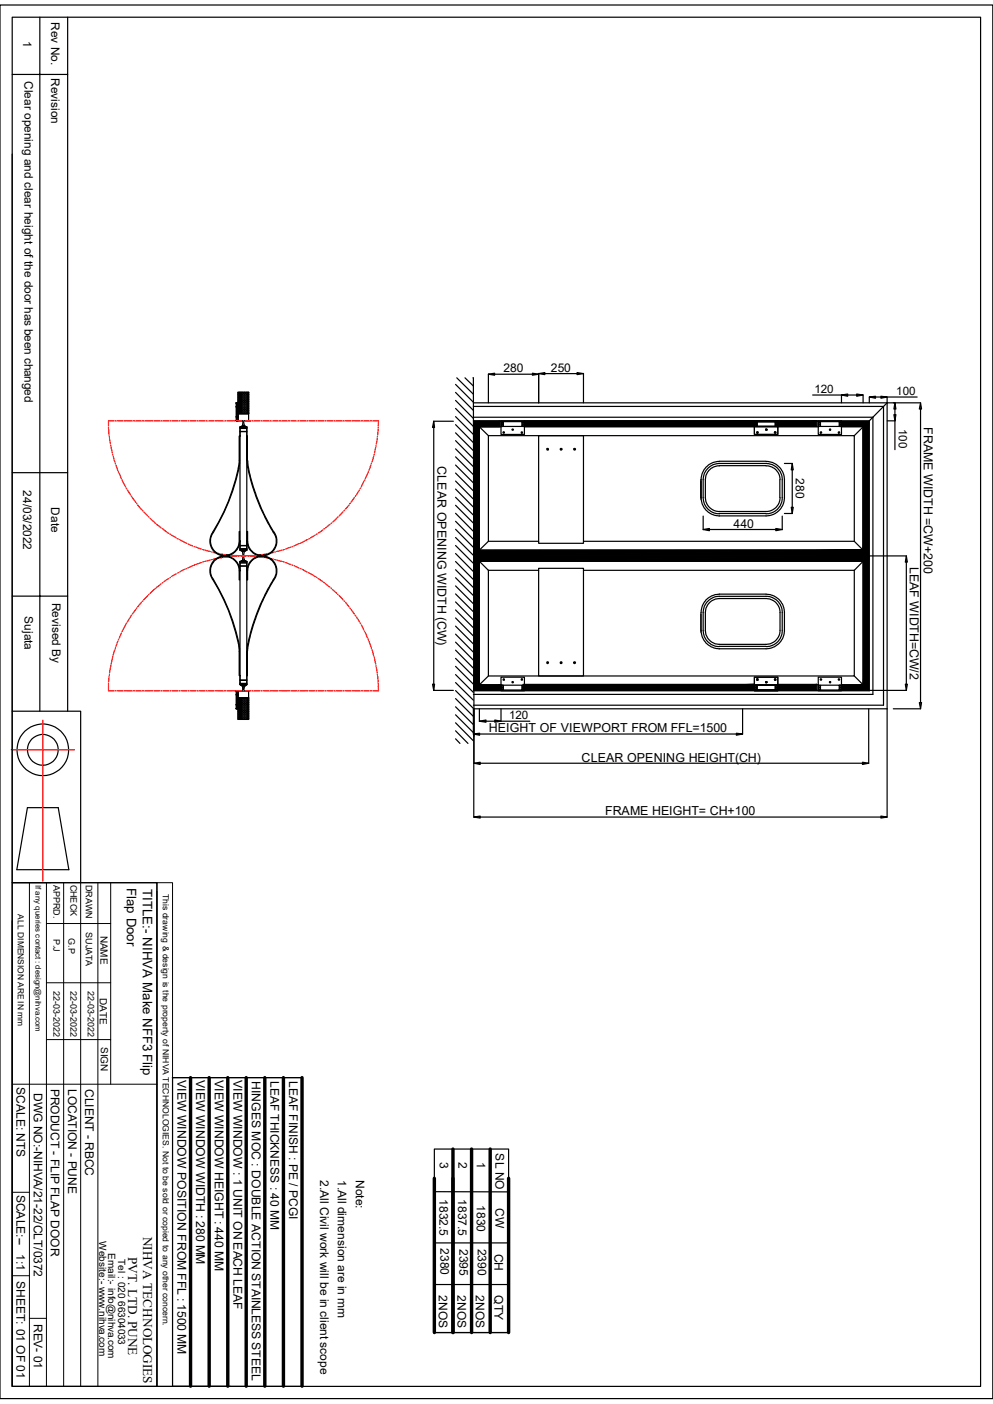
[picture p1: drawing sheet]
<svg xmlns="http://www.w3.org/2000/svg" width="210mm" height="297mm" viewBox="0 0 210 297" stroke-linecap="round" stroke-linejoin="round" font-family="sans-serif">
<g fill="none" stroke="#000" stroke-width=".25">
<path d="M0 1.1h210v294.8h-210zM2.6 3.6h204.8v289.7h-204.8zM2.6 15.7h11.7M8.4 3.6v146.9M14.3 3.6v146.9M2.6 32.6v117.9h14.5v36.2M96.6 79.9l3.5 3.5M98.3 79.9l1.8 1.8M100 79.9l.2 75.8M103.3 79.2l1.3-.2v.4zM103.3 79.1v6.1M104.6 79.2h8"/>
<path d="M112.6 79l1.3 .2-1.3 .2zM113.9 79l1.3-.2v.4zM113.9 79v6.2M115.2 79h6.8M122 78.8l1.4 .2-1.4 .2zM123.4 79v6.2M2.6 100h11.7M50 89h.3M50 89h.1M50 88.2h.2M50 85.3h.2h-.2M50 86.1h.3"/>
<path d="M50 88.2h.1M50 85.3v.7l.2 .1M50 88.1v-2h.3l-.1 2M50 88.3l.1 .6M50 88.9l.2 .1M50 88.1h.2M50.2 85.3h.1M50.2 88.2h.1M50.3 85.3v.8M50.3 88.2v.8M50.3 83h2.3v4.5h-2.3zM50.3 89h2.7"/>
<path d="M50.3 87.5h2.3M50.3 85.3v3.7M50.3 84h.1M50.3 83h.1M50.3 83.5h.1M50.3 84.5h.1M50.3 84.9h.1M50.3 85.4h.1M50.3 85.9h.1M50.3 86.4h.1M50.3 86.9h.1M50.3 87.3h.1"/>
<path d="M50.4 87.5h2.2v1.5h-2.2zM50.4 85.3h-.4v3.7M50.4 86.1h.2M50.4 83v4.5M50.4 83.2h.2M50.4 83.7h.2M50.4 84.2h.2M50.4 84.7h.2M50.4 85.2h.2M50.4 85.6h.2M50.4 86.6h.2M50.4 87.1h.2"/>
<path d="M50.4 99a49.7 49.7 0 0 1-5.8 14.4 3.1 3.1 0 0 0 2.4 4.2 3.1 3.1 0 0 0 3.7-3.1v-2.1l-.1 2.1a3 3 0 0 1-4 2.8 3 3 0 0 1-1.5-4.7 45.1 45.1 0 0 0 5.4-13.5M50.6 97.4l-.2 1.7M50.6 97.4v-5.2l.1 5.2M50.6 83v4.5M50.6 84h.2M50.6 83h.2M50.6 83.5h.2M50.6 84.5h.2M50.6 84.9h.2M50.6 85.4h.2M50.6 85.9h.2M50.6 86.4h.2"/>
<path d="M50.6 86.9h.2M50.6 87.3h.2M50.7 97.4l-.2 1.7M50.8 90.3h1.4M50.8 92.2h.1M50.8 90.6h1.4M50.8 90.5h.1M50.8 91.4h.1M50.8 91.3h1.4M50.8 91.2h.1M50.8 86.1h.3M50.8 83v4.5"/>
<path d="M50.8 83.2h.3M50.8 83.7h.3M50.8 84.2h.3M50.8 84.7h.3M50.8 85.2h.3M50.8 85.6h.3M50.8 86.6h.3M50.8 87.1h.3M51 90.3h1M51.1 90.1l-.1 .2M51.1 83v4.5M51.1 84h.3"/>
<path d="M51.1 83h.3M51.1 83.5h.3M51.1 84.5h.3M51.1 84.9h.3M51.1 85.4h.3M51.1 85.9h.3M51.1 86.4h.3M51.1 86.9h.3M51.1 87.3h.3M51.3 89.9l.1-.7h.1l.2 .8 .2 .2M51.4 89.9l-.3 .3M51.4 86.1h.2"/>
<path d="M51.4 83v4.5M51.4 83.2h.2M51.4 83.7h.2M51.4 84.2h.2M51.4 84.7h.2M51.4 85.2h.2M51.4 85.6h.2M51.4 86.6h.2M51.4 87.1h.2M51.5 90l.1 .2h-.3zM51.6 83v4.5M51.6 84h.2"/>
<path d="M51.6 83h.2M51.6 83.5h.2M51.6 84.5h.2M51.6 84.9h.2M51.6 85.4h.2M51.6 85.9h.2M51.6 86.4h.2M51.6 86.9h.2M51.6 87.3h.2M51.8 86.1h.3M51.8 83v4.5M51.8 83.2h.3"/>
<path d="M51.8 83.7h.3M51.8 84.2h.3M51.8 84.7h.3M51.8 85.2h.3M51.8 85.6h.3M51.8 86.6h.3M51.8 87.1h.3M51.9 90.1l.1 .2M52.1 83v4.5M52.1 84h.2M52.1 83h.2M52.1 83.5h.2"/>
<path d="M52.1 84.5h.2M52.1 84.9h.2M52.1 85.4h.2M52.1 85.9h.2M52.1 86.4h.2M52.1 86.9h.2M52.1 87.3h.2M52.2 90.5h.1M52.2 91.4h.1M52.2 91.2h.1M52.2 97.4v-5.2h.1v5.2M52.2 90.3v26.1"/>
<path d="M52.2 92.2h.1M52.2 90.3h-1.4v26.1h1.4M52.2 97.4a35.2 35.2 0 0 0 3.7 11.7l1.9 3.5a3 3 0 0 1-1.4 4.8 3 3 0 0 1-4-2.9v-2.1h-.2v2.1M52.3 86.1h.2M52.3 83v4.5M52.3 83.2h.2M52.3 83.7h.2M52.3 84.2h.2M52.3 84.7h.2M52.3 85.2h.2M52.3 85.6h.2M52.3 86.6h.2"/>
<path d="M52.3 87.1h.2M52.4 97.4a40.4 40.4 0 0 0 5.6 15.2M52.5 83v4.5M52.5 84h.1M52.5 83h.1M52.5 83.5h.1M52.5 84.5h.1M52.5 84.9h.1M52.5 85.4h.1M52.5 85.9h.1M52.5 86.4h.1M52.5 86.9h.1"/>
<path d="M52.5 87.3h.1M91.7 89.1h4.2M91.7 89.1l.2 1.3h-.4zM91.7 90.4v54.3M96.4 81.3l3.7 3.8M96.4 83l3.7 3.8M96.4 84.7l3.7 3.8M96.4 86.4l3.7 3.8M96.4 88.1l3.7 3.8M96.4 89.8l3.7 3.8M96.4 91.6l3.7 3.7M96.4 93.2l3.7 3.8"/>
<path d="M96.4 95l3.7 3.7M96.4 96.6l3.7 3.8M96.4 98.4l3.7 3.8M100.1 86h86.8v63.2h-86.8M100.1 85.2h94.6M100.1 90.3h1.3l1.9 1.9M100.1 88.3h84.5v58.6h-84.5M100.1 89h83.8M100.2 90.2l.9 .1-.9 27.2zM100.2 89.1h.9l-.9 1.1zM101.1 90.3h.3l-.3 27.2zM101.1 89.1h.3l-.3 1.2z"/>
<path d="M101.1 90.3v27.2h-.9zM101.1 89.1v1.2l-.9-.1zM101.3 90.3v27.2M101.4 90.3l4.3-1.2v1.2zM101.4 89.1h4.3l-4.3 1.2zM101.4 90.3v27.2h-.3zM101.4 89.1v1.2h-.3zM106 89h4.9v2.9h-4.9zM106 89.2h.4v1h-.4zM106 90.2h.4M106.2 90.1l.1 .1zM106.2 89.2l.1 .1z"/>
<path d="M106.5 89.2h3.9v1h-3.9zM110.4 89.2h.4v1h-.4zM110.6 89.3l.1-.1v.2zM110.6 90.1l.1 .1zM110.9 90.2l48.7-1.2v1.2zM110.9 89h48.7l-48.7 1.2zM110.9 89.1h62.2v1.2h-62.2zM113.9 92.2h9.5v22.7h-9.5zM152.1 98h9.9a3.4 3.4 0 0 1 3.4 3.5v3.7a3.4 3.4 0 0 1-3.4 3.5M152.1 97.6h9.9M152.1 98.5h9.9M152.1 98a3.5 3.5 0 0 0-3.4 3.5v3.7a3.5 3.5 0 0 0 3.4 3.5"/>
<path d="M152.1 97.6a3.8 3.8 0 0 0-3.8 3.9M152.1 98.6a2.96 2.96 0 0 0-2.9 2.9v3.7a2.96 2.96 0 0 0 2.9 3M159.6 89h4.9v2.9h-4.9zM159.6 89.1v1.2M159.6 89.2h.5v1h-.5zM159.8 89.7l.1 .1zM159.8 89.2l.1 .1v.1zM159.8 90.1l.1 .1zM160.1 89.2h3.9v1h-3.9zM162 97.6a3.9 3.9 0 0 1 3.9 3.9v3.7a3.9 3.9 0 0 1-3.9 3.9h-9.9M162 98.6a2.89 2.89 0 0 1 3 2.9M164 89.2h.4v1h-.4z"/>
<path d="M164 90.2h.4M164.2 90.1l.1 .1zM164.2 89.3l.1-.1v.2zM164.2 89.7h.1v.1zM164.5 90.2l8.3-1.2v1.2zM164.5 89h8.3l-8.3 1.2zM164.5 89.1v1.2M165.9 98h1.7M167.6 98l.2 1.4h-.5zM167.6 99.4v7.9M171.9 83.6l6.1-.1v1.7M173.1 89h4.9v2.9h-4.9z"/>
<path d="M173.1 89.2h.4v1h-.4zM173.3 90.1l.1 .1zM173.3 89.7h.1v.1zM173.5 89.2h4v1h-4zM177.5 89.2h.4v1h-.4zM177.5 90.2h.4M177.6 89.3l.2-.1-.1 .2zM177.6 90.2l.2-.1zM177.6 89.7h.2l-.1 .1zM178 90.2l4.5-1v1zM178 89.2h4.5l-4.5 1zM178 83.6l1.3-.2v.4z"/>
<path d="M179.3 83.6h1.9M180.7 92.2l1.8-1.9v26.1M181.2 83.4l1.3 .2-1.3 .2zM182.5 89.2h1.2l-1.2 28.3zM182.5 83.5v1.7M183.7 89.2v28.3h-1.2zM183.9 84l1.3-.2v.4zM183.9 89v57.1h-83.8M183.9 84v1.2M185.2 84h1.1M186.3 83.8l1.3 .2-1.3 .2zM187.6 85.2l-3.7 3.8"/>
<path d="M187.7 89h1.6v6.1M189.1 87.7h.4l-.2 1.3zM189.3 85.2l.2 1.3h-.4zM189.3 86.5v1.2M194 84h-6.4v88.9M194.7 85.2l.2 1.3h-.5zM194.7 86.5v62.1M45.3 118.5a3.2 3.2 0 0 1 3.4-.6 3.2 3.2 0 0 1 2 2.8v2l-.1-2a3 3 0 0 0-4-2.8 3 3 0 0 0-1.5 4.7 39.2 39.2 0 0 1 5.6 14.6v5.7l-.1-5.3a38.7 38.7 0 0 0-5.8-15.4 3.1 3.1 0 0 1 .5-3.7zM50.8 118.7h1.4M50.8 114.5h.1M50.8 115.4h1.4M50.8 119.1h.1"/>
<path d="M50.8 119h1.4M50.8 116h1.4M50.8 119.7h.1M50.8 119.1h1.4M50.8 115.4h.1M50.8 116.3h.1M50.8 116.1h1.4M50.8 116.2h.1M50.8 115.5h.1M50.8 119.8h.1M50.8 119.8h1.4M50.8 119.7h1.4"/>
<path d="M51.1 118.6l-.1 .1h1M51.1 116.5l.3 .3M51.3 116.5h.3l-.1 .2zM51.3 116.8l.2 .8M51.4 118.4l-.3 .3M51.5 118.5l.1 .2h-.3zM51.5 117.6l-.2 .8M51.5 117.6l.2 .9 .2 .2M51.9 116.5l-.3 .3-.1 .8M51.9 118.6l.1 .1M52 116.5l-1-.1 .1 .2M52 116.5l-.1 .1"/>
<path d="M52.2 119.1h.1M52.2 119.7h.1M52.2 115.4h.1M52.2 116.3h.1M52.2 116.2h.1M52.2 115.5h.1M52.2 119.8h.1M52.2 114.5h.1M52.2 118.8v26M52.2 118.8h-1.4v26h1.4M58 112.6a3.2 3.2 0 0 1-1.6 4.8 3.2 3.2 0 0 1-4.2-2.9h.1M96.4 113.7l3.7 3.8"/>
<path d="M96.4 100.1l3.7 3.7M96.4 101.8l3.7 3.8M96.4 103.5l3.7 3.8M96.4 105.2l3.7 3.8M96.4 106.9l3.7 3.8M96.4 108.6l3.7 3.8M96.4 110.3l3.7 3.8M96.4 112l3.7 3.8M96.4 115.4l3.7 3.8M96.4 117.1l3.7 3.8M96.4 118.8l3.7 3.8M100.2 117.6h1.2l-1.2 28.4z"/>
<path d="M100.2 117.6h91.5M101.4 118.7l81.1-1.1v1.1zM101.4 117.6h81.1l-81.1 1.1zM101.4 117.6v28.4h-1.2zM101.4 117.5l81.1-1.2v1.2zM101.4 116.4l81.1-.1-81.1 1.2zM101.4 116.4v-26.1h4.6v-1.2h-5.8v56.9h5.8v-1.1h-4.6v-26.2M101.4 118.7h81.1M101.4 118.7l1.9 1.9M101.4 116.4h81.1M103.3 114.5v-22.3h77.4v22.3M103.3 114.5h10.6"/>
<path d="M103.3 114.5l-1.9 1.9M123.4 114.5h57.3M148.3 101.5v4.1M148.3 105.2a3.8 3.8 0 0 0 3.8 3.9M148.7 112l1.3-.2v.5zM148.7 109.2v2.9M150 112h14.1M152.1 108.6h9.9M164.1 111.8l1.3 .2-1.3 .3zM164.9 101.5v3.7M165 105.2a2.89 2.89 0 0 1-3 3h-9.9M165.4 109.2v2.9"/>
<path d="M165.9 108.6h1.7M167.3 107.3h.5l-.2 1.3zM180.7 114.5l1.8 1.9M182.5 117.6h1.2l-1.2 28.4zM182.5 116.4v-26.1h-4.5v-1.2h5.7v56.9h-5.7v-1.1h4.5v-26.2M182.5 118.7l-1.8 1.9M183.7 117.6v28.4h-1.2zM191.7 117.6l.2 1.3h-.4zM191.7 118.9v25.8M2.6 126.1h11.7M50.8 120.7h.1M52.5 136.1a45.5 45.5 0 0 1 5.8-14.5 3 3 0 0 0-2.5-3.8 3 3 0 0 0-3.4 2.9v2h-.2v-2a3.2 3.2 0 0 1 4.2-2.9 3.2 3.2 0 0 1 1.6 4.8 42.4 42.4 0 0 0-5.7 15.2v5.1h-.1v-5.1"/>
<path d="M52.5 136.1l-.3 1.7M96.4 120.5l3.7 3.8M96.4 122.2l3.7 3.8M96.4 124l3.7 3.7M96.4 125.6l3.7 3.8M96.4 127.3l3.7 3.8M96.4 129l3.7 3.8M96.4 130.7l3.7 3.8M96.4 132.5l3.7 3.7M96.4 134.2l3.7 3.8M96.4 135.8l3.7 3.9M96.4 137.5l3.7 3.9"/>
<path d="M96.4 139.3l3.7 3.7M103.3 120.6v22.4h77.4v-22.4M103.3 120.6h10.6M113.9 120.2h9.5v22.8h-9.5zM123.4 120.6h57.3M148.3 129.6v4.1M148.3 133.4a3.8 3.8 0 0 0 3.8 3.8M152.1 126.2h9.9a3.4 3.4 0 0 1 3.4 3.4v3.7a3.3 3.3 0 0 1-3.4 3.5M152.1 125.7h9.9a3.9 3.9 0 0 1 3.9 3.9v3.7a3.9 3.9 0 0 1-3.9 3.9h-9.9M152.1 126.6h9.9a2.96 2.96 0 0 1 3 3v3.7a2.96 2.96 0 0 1-3 3h-9.9M152.1 136.7h9.9M152.1 126.2a3.5 3.5 0 0 0-3.4 3.4v3.8a3.4 3.4 0 0 0 3.4 3.4"/>
<path d="M152.1 125.7a3.8 3.8 0 0 0-3.8 3.9M152.1 126.6a3 3 0 0 0-2.9 3v3.8a3 3 0 0 0 2.9 2.9M2.6 150.5v36.2M50 146.1h.1M50 146.2v3.7h.4M50 149.9h.1M50 149.9h.2M50 149.1h.3M50 146.2h.3M50 147h.3M50 146.9h.1M50.2 149.9h.1"/>
<path d="M50.2 149.1l-.2 .1v.6h.2M50.2 146.3h-.2v.6l.2 .1M50.2 149l-.2 .1v-2h.3v2.8M50.3 146.2v.8M50.3 147.7h2.3v4.5h-2.3zM50.3 146.1l-.3 .1M50.3 146.1h2.7M50.3 146.1v3.8M50.3 147.7h2.3M50.3 148.1h.1M50.3 148.6h.1M50.3 149.1h.1"/>
<path d="M50.3 149.6h.1M50.3 150h.1M50.3 150.5h.1M50.3 151h.1M50.3 151.5h.1M50.3 151.9h.1M50.4 146.2h2.2v1.4h-2.2zM50.4 149.8h.2M50.4 147.7v4.5h.2v-4.5M50.4 147.9h.2M50.4 148.3h.2M50.4 148.8h.2"/>
<path d="M50.4 149.3h.2M50.4 150.3h.2M50.4 150.7h.2M50.4 151.2h.2M50.4 151.7h.2M50.6 148.1h.2M50.6 148.6h.2M50.6 149.1h.2M50.6 149.6h.2M50.6 150h.2M50.6 150.5h.2M50.6 151h.2"/>
<path d="M50.6 151.5h.2M50.6 151.9h.2M50.8 144.9h1.4M50.8 142.9h.1M50.8 143h.1M50.8 144.8h.1M50.8 143.8h1.4M50.8 143.8h.1M50.8 144.7h.1M50.8 143.9h1.4M50.8 144.5h.1M50.8 144.6h1.4"/>
<path d="M50.8 149.8h.3M50.8 147.7v4.5h.3v-4.5M50.8 147.9h.3M50.8 148.3h.3M50.8 148.8h.3M50.8 149.3h.3M50.8 150.3h.3M50.8 150.7h.3M50.8 151.2h.3M50.8 151.7h.3M51.1 148.1h.3M51.1 148.6h.3"/>
<path d="M51.1 149.1h.3M51.1 149.6h.3M51.1 150h.3M51.1 150.5h.3M51.1 151h.3M51.1 151.5h.3M51.1 151.9h.3M51.3 145h.3zM51.4 149.8h.2M51.4 147.7v4.5h.2v-4.5M51.4 147.9h.2M51.4 148.3h.2"/>
<path d="M51.4 148.8h.2M51.4 149.3h.2M51.4 150.3h.2M51.4 150.7h.2M51.4 151.2h.2M51.4 151.7h.2M51.6 148.1h.2M51.6 148.6h.2M51.6 149.1h.2M51.6 149.6h.2M51.6 150h.2M51.6 150.5h.2"/>
<path d="M51.6 151h.2M51.6 151.5h.2M51.6 151.9h.2M51.6 145.2l-.1 .8h-.1v-.7M51.8 149.8h.3M51.8 147.7v4.5h.3v-4.5M51.8 147.9h.3M51.8 148.3h.3M51.8 148.8h.3M51.8 149.3h.3M51.8 150.3h.3M51.8 150.7h.3"/>
<path d="M51.8 151.2h.3M51.8 151.7h.3M52 144.9h-1l.3 .3M52 144.9l-.4 .4M52.1 148.1h.2M52.1 148.6h.2M52.1 149.1h.2M52.1 149.6h.2M52.1 150h.2M52.1 150.5h.2M52.1 151h.2M52.1 151.5h.2"/>
<path d="M52.1 151.9h.2M52.2 144.8h.1M52.2 143.8h.1M52.2 144.7h.1M52.2 144.5h.1M52.2 142.9h.1M52.2 143h.1M52.3 149.8h.2M52.3 147.7v4.5h.2v-4.5M52.3 147.9h.2M52.3 148.3h.2M52.3 148.8h.2"/>
<path d="M52.3 149.3h.2M52.3 150.3h.2M52.3 150.7h.2M52.3 151.2h.2M52.3 151.7h.2M52.5 148.1h.1M52.5 148.6h.1M52.5 149.1h.1M52.5 149.6h.1M52.5 150h.1M52.5 150.5h.1M52.5 151h.1"/>
<path d="M52.5 151.5h.1M52.5 151.9h.1M91.5 144.7h.4l-.2 1.3zM91.7 146h4.2M96.4 141l3.7 3.7M96.4 142.7l3.7 3.8M96.4 144.4l3.7 3.7M96.4 146.1l3.7 3.8M96.4 147.8l3.7 3.8M96.4 149.5l3.7 3.8M96.4 151.2l3.7 3.8M96.4 152.9l3.7 3.8"/>
<path d="M96.4 154.6l2.6 2.7M96.4 156.3l.9 1M100.1 155.3l1.3-.2v.4zM100.2 149.9v23M100.2 149.9v11.6M101.4 146l4.6-1.1v1.1zM101.4 144.9h4.6l-4.6 1.1zM101.4 152.6l1.4-.3v.5zM101.4 149.9v2.7M101.4 155.3h54.3M102.8 152.6h1.8M103.3 143l-1.9 1.9"/>
<path d="M104.6 152.3l1.4 .3-1.4 .2zM106 143.3h4.9v2.8h-4.9zM106 149.9v2.7h6.1M106 144.9h.4v1.1h-.4zM106 144.9h.4M106.2 145l.1 .1zM106.2 145.9h.1zM106.5 144.9h3.9v1.1h-3.9zM110.4 144.9h.4v1.1h-.4zM110.6 145h.1v.1zM110.6 145.5h.1zM110.6 145.8l.1 .2z"/>
<path d="M110.6 146l49-1.2v1.2zM110.6 144.8h49l-49 1.2zM110.9 144.9h62.2v1.1h-62.2zM155.7 155.1l1.4 .2-1.4 .2zM157.1 149.9v5.4M159.6 143.3h4.9v2.8h-4.9zM159.6 144.9v1.1M159.6 144.9h.5v1.1h-.5zM159.8 145.4l.1 .1zM159.8 145h.1v.1zM159.9 145.8v.2zM160.1 144.9h3.9v1.1h-3.9z"/>
<path d="M164 144.9h.4v1.1h-.4zM164 144.9h.4M164.2 145h.1v.1zM164.3 145.8v.2zM164.5 146l8.3-1.2v1.2zM164.5 144.8h8.3l-8.3 1.2zM164.5 144.9v1.1M173.1 143.3h4.9v2.8h-4.9zM173.1 144.9h.4v1.1h-.4zM173.3 145l.1 .1zM173.3 145.5h.1zM173.3 145.8l.1 .2z"/>
<path d="M173.5 144.9h4v1.1h-4zM177.5 144.9h.4v1.1h-.4zM177.5 144.9h.4M177.6 145h.2l-.1 .1zM177.7 145.8l.1 .2zM178 146l4.5-1.1v1.1zM178 144.9h4.5l-4.5 1.1zM180.7 143l1.8 1.9M183.7 149.9v11.6M183.8 146h7.9M187.6 149.9h-87.5v5.4M188.9 149.9h5.8"/>
<path d="M191.5 144.7h.4l-.2 1.3zM194.4 148.6h.5l-.2 1.3zM5.8 170.9h6.5l2.3 13.1h-11zM100.2 172.8l1.4-.2v.5zM100.2 161.5l1.4-.3v.5zM101.6 161.5h80.8M101.6 172.8h84.7M182.4 161.2l1.3 .3-1.3 .2zM186.3 172.6l1.3 .2-1.3 .3zM2.6 186.7h30.6v106.6h-30.6zM2.6 194.8v98.5M36.4 228h27.5"/>
<path d="M36.5 228h27.4v65.3h-27.4zM91.9 252.1h15.7v29.8h-15.7zM91.9 249.3v-6.2h15.7v6.2M91.9 262.9h15.7M91.9 271.7h15.7M36.5 293.3h12.2M91.9 281.9h15.7"/>
<circle cx="106.3" cy="89.7" r=".08"/>
<circle cx="106.6" cy="91.5" r=".16"/>
<circle cx="108.4" cy="90.9" r=".13"/>
<circle cx="110.3" cy="91.5" r=".15"/>
<circle cx="110.6" cy="89.7" r=".07"/>
<circle cx="115.8" cy="95" r=".19"/>
<circle cx="118.7" cy="95" r=".18"/>
<circle cx="121.5" cy="95" r=".18"/>
<circle cx="160.2" cy="91.5" r=".15"/>
<circle cx="162.1" cy="90.9" r=".15"/>
<circle cx="164" cy="91.5" r=".16"/>
<circle cx="173.3" cy="89.3" r=".07"/>
<circle cx="173.6" cy="91.5" r=".14"/>
<circle cx="175.5" cy="90.9" r=".14"/>
<circle cx="177.4" cy="91.5" r=".14"/>
<circle cx="9.1" cy="158.6" r="5.5"/>
<circle cx="9.1" cy="158.6" r="3.3"/>
<circle cx="106.3" cy="145.5" r=".08"/>
<circle cx="106.5" cy="143.8" r=".14"/>
<circle cx="108.4" cy="144.3" r=".14"/>
<circle cx="110.4" cy="143.7" r=".14"/>
<circle cx="115.8" cy="140.2" r=".19"/>
<circle cx="118.7" cy="140.2" r=".18"/>
<circle cx="121.5" cy="140.2" r=".18"/>
<circle cx="160.2" cy="143.7" r=".15"/>
<circle cx="162.1" cy="144.3" r=".15"/>
<circle cx="163.9" cy="143.8" r=".14"/>
<circle cx="164.3" cy="145.5" r=".07"/>
<circle cx="173.6" cy="143.8" r=".13"/>
<circle cx="175.5" cy="144.3" r=".14"/>
<circle cx="177.4" cy="143.8" r=".13"/>
<circle cx="177.7" cy="145.5" r=".07"/>
</g>
<g fill="#000">
<path d="M103.3 79.2l1.3-.2v.4zM112.6 79l1.3 .2-1.3 .2zM113.9 79l1.3-.2v.4zM122 78.8l1.4 .2-1.4 .2zM91.7 89.1v1.3h-.2zM91.7 89.1l.2 1.3h-.2zM100.2 90.2l.9 .1-.9 27.2zM101.1 90.3v27.2h-.9zM100.2 89.1h.9l-.9 1.1zM101.1 89.1v1.2l-.9-.1zM101.1 89.1h.3l-.3 1.2zM101.4 89.1v1.2h-.3z"/>
<path d="M101.4 89.1h4.3l-4.3 1.2zM101.4 90.3l4.3-1.2v1.2zM110.9 89h48.7l-48.7 1.2zM110.9 90.2l48.7-1.2v1.2zM167.6 98v1.4h-.3zM167.6 98l.2 1.4h-.2zM164.5 89h8.3l-8.3 1.2zM164.5 90.2l8.3-1.2v1.2zM178 83.6l1.3-.2v.4zM178 89.2h4.5l-4.5 1zM178 90.2l4.5-1v1zM181.2 83.4l1.3 .2-1.3 .2z"/>
<path d="M182.5 89.2h1.2l-1.2 28.3zM183.7 89.2v28.3h-1.2zM183.9 84l1.3-.2v.4zM186.3 83.8l1.3 .2-1.3 .2zM189.3 85.2v1.3h-.2zM189.1 87.7h.2v1.3zM189.3 85.2l.2 1.3h-.2zM189.3 87.7h.2l-.2 1.3zM194.7 85.2v1.3h-.3zM194.7 85.2l.2 1.3h-.2zM100.2 117.6h1.2l-1.2 28.4zM101.4 117.6v28.4h-1.2z"/>
<path d="M148.7 112l1.3-.2v.5zM164.1 111.8l1.3 .2-1.3 .3zM167.3 107.3h.3v1.3zM167.6 107.3h.2l-.2 1.3zM101.4 117.6h81.1l-81.1 1.1zM101.4 118.7l81.1-1.1v1.1zM101.4 116.4l81.1-.1-81.1 1.2zM101.4 117.5l81.1-1.2v1.2zM182.5 117.6h1.2l-1.2 28.4zM183.7 117.6v28.4h-1.2zM191.7 117.6v1.3h-.2zM191.7 117.6l.2 1.3h-.2z"/>
<path d="M91.5 144.7h.2v1.3zM91.7 144.7h.2l-.2 1.3zM100.1 155.3l1.3-.2v.4zM101.4 152.6l1.4-.3v.5zM101.4 144.9h4.6l-4.6 1.1zM101.4 146l4.6-1.1v1.1zM104.6 152.3l1.4 .3-1.4 .2zM155.7 155.1l1.4 .2-1.4 .2zM110.6 144.8h49l-49 1.2zM110.6 146l49-1.2v1.2zM164.5 144.8h8.3l-8.3 1.2zM164.5 146l8.3-1.2v1.2z"/>
<path d="M178 144.9h4.5l-4.5 1.1zM178 146l4.5-1.1v1.1zM191.5 144.7h.2v1.3zM191.7 144.7h.2l-.2 1.3zM194.4 148.6h.3v1.3zM194.7 148.6h.2l-.2 1.3zM100.2 161.5l1.4-.3v.5zM100.2 172.8l1.4-.2v.5zM182.4 161.2l1.3 .3-1.3 .2zM186.3 172.6l1.3 .2-1.3 .3z"/>
</g>
<g fill="none" stroke="#f00" stroke-width=".25">
<path d="M22.9 90.4v.2M23 90.8l.1 1.3M23.1 92.3l.1 .2M23.2 92.8l.2 1.1M23.4 94.2l.1 .2M23.5 94.7l.2 1.1M23.8 96.1l.1 .2M24 96.6l.3 1.1M24.1 89h-1.2v1.1M24.4 98v.2M24.4 89h.2M24.5 98.4l.4 1.1"/>
<path d="M24.8 89h1.2M25 99.7l.1 .3M26.3 89h.2M26.8 89h1.2M28.2 89h.2M28.7 89h1.2M30.1 89h.3M30.6 89h1.2M32 89h.3M32.6 89h1.1M34 89h.2M34.5 89h1.2"/>
<path d="M35.9 89h.3M36.4 89h1.2M37.8 89h.3M38.4 89h1.1M39.8 89h.2M40.3 89h1.1M41.7 89h.3M42.2 89h1.2M43.6 89h.3M44.1 89h1.2M45.6 89h.2M46 89h1.2"/>
<path d="M47.5 89h.2M48 89h1.2M49.4 89h.3M49.9 89h1.2M51.4 89h.2M51.9 89h1.1M53.3 89h.3M53.8 89h1.2M55.2 89h.3M55.7 89h1.2M57.1 89h.3M57.7 89h1.1"/>
<path d="M59.1 89h.3M59.6 89h1.2M61 89h.3M61.5 89h1.2M62.9 89h.3M63.4 89h1.2M64.9 89h.2M65.4 89h1.1M66.8 89h.2M67.3 89h1.2M68.7 89h.3M69.2 89h1.2"/>
<path d="M70.7 89h.2M71.1 89h1.2M72.6 89h.2M73.1 89h1.2M74.5 89h.3M75 89h1.2M76.4 89h.3M76.9 89h1.2M77.9 99.7v.2M78.4 89h.2M78.4 98.4l-.4 1.1M78.6 98l-.1 .1"/>
<path d="M78.8 89h1.3l-.1 1.1M79 96.5l-.3 1.2M79.2 96.1l-.1 .2M79.5 94.7l-.3 1.1M79.5 94.2v.2M79.8 92.8l-.2 1.1M79.8 92.3v.2M80 90.8l-.1 1.2M80 90.3v.3M25.2 100.2l.5 1.1M25.8 101.5l.1 .3M26 101.9l.6 1.1"/>
<path d="M26.7 103.3l.1 .1M26.9 103.6l.7 1M27.7 104.8l.2 .3M28 105.2l.7 1.1M28.9 106.4l.1 .2M29.1 106.8l.8 .9M30.1 107.9l.1 .2M30.4 108.3l.8 .8M31.4 109.3l.1 .2M31.7 109.6l.9 .8M32.8 110.6l.2 .2M33.1 111l1 .7"/>
<path d="M34.3 111.8l.2 .2M34.7 112.1l1 .7M35.9 112.9l.2 .2M36.3 113.2l1 .6M37.5 114h.2M38 114.1l1 .6M39.2 114.8l.3 .1M39.7 115l1.1 .5M40.8 119.7l-1.1 .5M41 115.6l.2 .1M41.2 119.5l-.2 .1M41.4 115.7l1.2 .5"/>
<path d="M42.6 119l-1.2 .4M42.8 116.2l.3 .1M43 118.8l-.2 .1M43.3 116.4l1.1 .3M44.4 118.5l-1.1 .3M44.7 116.8h.2M44.9 118.4h-.2M45.2 116.9l1.1 .2M46.3 118.1l-1.2 .2M46.6 117.2h.2M46.6 118h.2M47 117.2l1.3 .1"/>
<path d="M48.2 117.8l-1.2 .1M48.5 117.4h.2M48.7 117.7l-.3 .1M49 117.5h1.2M50.1 117.6l-1.2 .1M50.4 117.6h.3M50.6 117.6h-.2M50.8 117.6h1.3M50.9 117.6h1.2M52.3 117.6h.3M52.3 117.6h.2M52.8 117.6l1.2 .1"/>
<path d="M54 117.4l-1.2 .1M54.2 117.7l.3 .1M54.5 117.4h-.2M54.7 117.8l1.2 .1M55.9 117.2l-1.2 .1M56.1 117.9l.3 .1M56.4 117.1l-.3 .1M56.6 118.1l1.2 .2M57.8 116.9l-1.2 .2M58 118.4h.3M58.3 116.8h-.3M58.5 118.5l1.2 .3"/>
<path d="M59.7 116.4l-1.2 .3M59.9 118.8l.2 .1M60.1 116.2l-.2 .1M60.4 119l1.1 .4M61.5 115.7l-1.1 .5M61.7 119.5l.2 .1M62 115.6l-.3 .1M62.2 119.7l1 .5M63.3 115l-1.1 .5M63.8 114.8l-.3 .1M65 114.1l-1.1 .6M65.4 113.9l-.2 .1"/>
<path d="M66.7 113.2l-1 .6M67.1 112.9l-.2 .2M68.3 112.1l-1 .7M68.7 111.8l-.2 .1M69.8 110.9l-.9 .8M70.1 110.6l-.1 .1M71.2 109.6l-.8 .8M71.5 109.3l-.1 .1M72.6 108.2l-.8 .9M72.9 107.9l-.2 .2M73.9 106.8l-.8 .9M74.1 106.4l-.1 .2"/>
<path d="M75 105.2l-.7 1M75.3 104.8l-.2 .2M76 103.6l-.6 1M76.3 103.2l-.1 .2M76.9 101.9l-.5 1.1M77.2 101.5l-.2 .2M77.8 100.2l-.5 1.1M23.7 139.3l-.2 1.2M23.9 138.9l-.1 .2M24.3 137.5l-.4 1.1M24.4 137v.2M24.9 135.7l-.4 1.1"/>
<path d="M25.1 135.2l-.1 .2M25.7 133.9l-.5 1.1M25.9 133.4l-.1 .2M26.6 132.2l-.6 1.1M26.8 131.8l-.1 .2M27.6 130.5l-.7 1.1M27.8 130.1l-.1 .2M28.7 128.9l-.7 1M29 128.6l-.2 .2M29.9 127.5l-.8 .9M30.2 127.1l-.1 .2M31.2 126l-.8 .9"/>
<path d="M31.5 125.7l-.1 .2M32.6 124.7l-.9 .9M33 124.4l-.2 .2M34.1 123.5l-1 .7M34.5 123.2l-.2 .2M35.6 122.4l-.9 .7M36.1 122.1l-.2 .2M37.3 121.4l-1 .6M37.7 121.1l-.2 .1M39 120.4l-1.1 .6M39.5 120.3l-.3 .1M63.5 120.3h.2"/>
<path d="M63.9 120.4l1.1 .6M65.2 121.1l.2 .1M65.6 121.3l1.1 .7M66.9 122.1l.2 .1M67.3 122.4l1 .7M68.5 123.2l.2 .2M68.8 123.5l1 .7M70 124.4l.1 .1M70.3 124.7l.9 .8M71.4 125.7l.1 .2M71.8 126l.8 .9M72.7 127.1l.2 .2"/>
<path d="M73.1 127.4l.7 1M74 128.6l.1 .2M74.3 128.9l.7 1M75.1 130.1l.2 .2M75.4 130.5l.6 1M76.2 131.7l.1 .2M76.4 132.2l.5 1M77 133.4l.1 .2M77.3 133.9l.5 1.1M77.9 135.2v.2M78 135.6l.4 1.2M78.5 137l.1 .2"/>
<path d="M78.7 137.5l.3 1.1M79.1 138.8l.1 .3M79.2 139.3l.3 1.2M2.4 158.6h13.3M9.1 152.4v34M22.9 144.6v.2M22.9 145v1.1h1.2M23.1 143.1l-.2 1.2M23.2 142.7l-.1 .2M23.4 141.2l-.2 1.2M23.5 140.8l-.1 .2M24.4 146.1h.2"/>
<path d="M24.8 146.1h1.2M26.3 146.1h.2M26.8 146.1h1.2M28.2 146.1h.2M28.7 146.1h1.2M30.1 146.1h.3M30.6 146.1h1.2M32 146.1h.3M32.6 146.1h1.1M34 146.1h.2M34.5 146.1h1.2M35.9 146.1h.3"/>
<path d="M36.4 146.1h1.2M37.8 146.1h.3M38.4 146.1h1.1M39.8 146.1h.2M40.3 146.1h1.1M41.7 146.1h.3M42.2 146.1h1.2M43.6 146.1h.3M44.1 146.1h1.2M45.6 146.1h.2M46 146.1h1.2M47.5 146.1h.2"/>
<path d="M48 146.1h1.2M49.4 146.1h.3M49.9 146.1h1.2M51.4 146.1h.2M51.9 146.1h1.1M53.3 146.1h.3M53.8 146.1h1.2M55.2 146.1h.3M55.7 146.1h1.2M57.1 146.1h.3M57.7 146.1h1.1M59.1 146.1h.3"/>
<path d="M59.6 146.1h1.2M61 146.1h.3M61.5 146.1h1.2M62.9 146.1h.3M63.4 146.1h1.2M64.9 146.1h.2M65.4 146.1h1.1M66.8 146.1h.2M67.3 146.1h1.2M68.7 146.1h.3M69.2 146.1h1.2M70.7 146.1h.2"/>
<path d="M71.1 146.1h1.2M72.6 146.1h.2M73.1 146.1h1.2M74.5 146.1h.3M75 146.1h1.2M76.4 146.1h.3M76.9 146.1h1.2M78.4 146.1h.2M79.5 140.7v.3M79.6 141.2l.2 1.2M79.8 142.7v.1M79.9 143.1l.1 1.2"/>
<path d="M80 144.5v.3M80 145l.1 1.1h-1.3"/>
</g>
<path d="M40.3 228v65.2M44.2 228v65.2M48.2 228v65.2M52.1 228v65.2M56 228v65.2M59.9 228v65.2M63.9 228v65.2M91.9 249.3v32.6M95.8 243.1v38.8M99.7 243.1v38.8M103.7 243.1v38.8M107.6 249.3v32.6" fill="none" stroke="#000" stroke-width=".72"/>
<g fill="none" stroke="#000" stroke-width=".21">
<path d="M2.6 186.7h30.6M6.2 186.7v106.6M9.8 195.4h13.6M9.8 186.7v106.6M13.5 186.7v106.6M17.1 186.7v106.6M20.7 186.7v106.6M23.4 186.7v42.7M33.2 186.7h3.3v106.6h-3.3zM33.2 188.6v104.7M9.8 219.9h13.6M9.8 207.9h13.6"/>
<path d="M2.6 229.4h30.6M2.6 252.2h3.6M2.6 269.9h3.6M6.2 278.9h3.6"/>
</g>
<g font-size="2.8">
<text x="26.8" y="187.8" transform="rotate(90 26.8 187.8)">Flap Door</text>
<text x="30.2" y="188" transform="rotate(90 30.2 188)">TITLE:- NIHVA Make NFF3 Flip</text>
<text x="30.3" y="261.6" transform="rotate(90 30.3 261.6)">NIHVA TECHNOLOGIES</text>
<text x="27.1" y="265.9" transform="rotate(90 27.1 265.9)">PVT. LTD. PUNE</text>
</g>
<g font-size="2.6">
<text x="195.4" y="90.4" transform="rotate(90 195.4 90.4)">FRAME WIDTH =CW+200</text>
<text x="92.5" y="98.6" transform="rotate(90 92.5 98.6)">CLEAR OPENING WIDTH (CW)</text>
<text x="155.2" y="111.7">440</text>
<text x="192.4" y="119.9" transform="rotate(90 192.4 119.9)">LEAF WIDTH=CW/2</text>
<text x="103.4" y="154.9">HEIGHT OF VIEWPORT FROM FFL=1500</text>
<text x="123" y="161.1">CLEAR OPENING HEIGHT(CH)</text>
<text x="128" y="172.5">FRAME HEIGHT= CH+100</text>
<text x="37.5" y="228.5" transform="rotate(90 37.5 228.5)">VIEW WINDOW POSITION FROM FFL : 1500 MM</text>
<text x="41.5" y="228.5" transform="rotate(90 41.5 228.5)">VIEW WINDOW WIDTH : 280 MM</text>
<text x="45.4" y="228.5" transform="rotate(90 45.4 228.5)">VIEW WINDOW HEIGHT : 440 MM</text>
<text x="49.4" y="228.5" transform="rotate(90 49.4 228.5)">VIEW WINDOW : 1 UNIT ON EACH LEAF</text>
<text x="53.3" y="228.7" transform="rotate(90 53.3 228.7)">HINGES MOC : DOUBLE ACTION STAINLESS STEEL</text>
</g>
<g font-size="2.5">
<text x="10.8" y="4.7" transform="rotate(90 10.8 4.7)">Rev No.</text>
<text x="4.9" y="8.6" transform="rotate(90 4.9 8.6)">1</text>
<text x="5.2" y="17.1" transform="rotate(90 5.2 17.1)">Clear opening and clear height of the door has been changed</text>
<text x="10.8" y="16.6" transform="rotate(90 10.8 16.6)">Revision</text>
<text x="106.5" y="78.8">280</text>
<text x="116.5" y="78.7">250</text>
<text x="172.3" y="83.2">120</text>
<text x="189.6" y="83.6">100</text>
<text x="190.1" y="90.7" transform="rotate(90 190.1 90.7)">100</text>
<text x="168.3" y="101.2" transform="rotate(90 168.3 101.2)">280</text>
<text x="4.9" y="103.8" transform="rotate(90 4.9 103.8)">24/03/2022</text>
<text x="10.8" y="107.3" transform="rotate(90 10.8 107.3)">Date</text>
<text x="5.2" y="130.4" transform="rotate(90 5.2 130.4)">Sujata</text>
<text x="11" y="127.5" transform="rotate(90 11 127.5)">Revised By</text>
<text x="107.7" y="152.1">120</text>
<text x="3.5" y="230" transform="rotate(90 3.5 230)">SCALE: NTS</text>
<text x="7.2" y="231.2" transform="rotate(90 7.2 231.2)">DWG NO:-NIHVA/21-22/CLT/0372</text>
<text x="10.8" y="230.3" transform="rotate(90 10.8 230.3)">PRODUCT - FLIP FLAP DOOR</text>
<text x="14.4" y="230.3" transform="rotate(90 14.4 230.3)">LOCATION - PUNE</text>
<text x="18" y="230.4" transform="rotate(90 18 230.4)">CLIENT - RBCC</text>
<text x="57.2" y="228.6" transform="rotate(90 57.2 228.6)">LEAF THICKNESS : 40 MM</text>
<text x="61.1" y="228.6" transform="rotate(90 61.1 228.6)">LEAF FINISH : PE / PCGI</text>
<text x="93" y="245.9" transform="rotate(90 93 245.9)">3</text>
<text x="96.9" y="245.9" transform="rotate(90 96.9 245.9)">2</text>
<text x="100.9" y="245.9" transform="rotate(90 100.9 245.9)">1</text>
<text x="104.8" y="244" transform="rotate(90 104.8 244)">SL NO</text>
<text x="67.7" y="249.6" transform="rotate(90 67.7 249.6)">2.All Civil work will be in client scope</text>
<text x="71.5" y="249.6" transform="rotate(90 71.5 249.6)">1.All dimension are in mm</text>
<text x="75.3" y="249.6" transform="rotate(90 75.3 249.6)">Note:</text>
<text x="3.5" y="252.7" transform="rotate(90 3.5 252.7)">SCALE:--</text>
<text x="93" y="253.7" transform="rotate(90 93 253.7)">1832.5</text>
<text x="96.9" y="253.7" transform="rotate(90 96.9 253.7)">1837.5</text>
<text x="100.8" y="255" transform="rotate(90 100.8 255)">1830</text>
<text x="104.8" y="255.5" transform="rotate(90 104.8 255.5)">CW</text>
<text x="3.5" y="265.3" transform="rotate(90 3.5 265.3)">1:1</text>
<text x="93.2" y="264.1" transform="rotate(90 93.2 264.1)">2380</text>
<text x="97.2" y="264.2" transform="rotate(90 97.2 264.2)">2395</text>
<text x="101.1" y="264.1" transform="rotate(90 101.1 264.1)">2390</text>
<text x="104.6" y="265.2" transform="rotate(90 104.6 265.2)">CH</text>
<text x="3.5" y="271" transform="rotate(90 3.5 271)">SHEET: 01 OF 01</text>
<text x="92.8" y="274" transform="rotate(90 92.8 274)">2NOS</text>
<text x="96.7" y="274" transform="rotate(90 96.7 274)">2NOS</text>
<text x="100.7" y="274" transform="rotate(90 100.7 274)">2NOS</text>
<text x="104.6" y="274" transform="rotate(90 104.6 274)">QTY</text>
<text x="7.2" y="280" transform="rotate(90 7.2 280)">REV- 01</text>
</g>
<g font-size="2.1">
<text x="21.3" y="197.9" transform="rotate(90 21.3 197.9)">NAME</text>
<text x="21.1" y="211.1" transform="rotate(90 21.1 211.1)">DATE</text>
<text x="21.3" y="221.4" transform="rotate(90 21.3 221.4)">SIGN</text>
<text x="21" y="262.6" transform="rotate(90 21 262.6)">Website:- www.nihva.com</text>
<text x="22.9" y="265" transform="rotate(90 22.9 265)">Email:- info@nihva.com</text>
<text x="25" y="266.3" transform="rotate(90 25 266.3)">Tel : 020 66304033</text>
</g>
<g font-size="1.9">
<text x="11.3" y="187.2" transform="rotate(90 11.3 187.2)">APPRD.</text>
<text x="14.9" y="187.1" transform="rotate(90 14.9 187.1)">CHECK</text>
<text x="18.1" y="187.2" transform="rotate(90 18.1 187.2)">DRAWN</text>
<text x="18.1" y="197.1" transform="rotate(90 18.1 197.1)">SUJATA</text>
<text x="11.3" y="198.5" transform="rotate(90 11.3 198.5)">P.J</text>
<text x="14.5" y="198.4" transform="rotate(90 14.5 198.4)">G.P</text>
<text x="11.3" y="209.6" transform="rotate(90 11.3 209.6)">22-03-2022</text>
<text x="14.9" y="209.6" transform="rotate(90 14.9 209.6)">22-03-2022</text>
<text x="18.5" y="209.6" transform="rotate(90 18.5 209.6)">22-03-2022</text>
</g>
<g font-size="1.8">
<text x="34.5" y="189.1" transform="rotate(90 34.5 189.1)">This drawing &amp; design is the property of NIHVA TECHNOLOGIES. Not to be sold or copied to any other concern.</text>
<text x="3.8" y="193.4" transform="rotate(90 3.8 193.4)">ALL DIMENSION ARE IN mm</text>
</g>
<text font-size="1.7" x="7.5" y="187.2" transform="rotate(90 7.5 187.2)">If any queries contact : design@nihva.com</text>
</svg>
